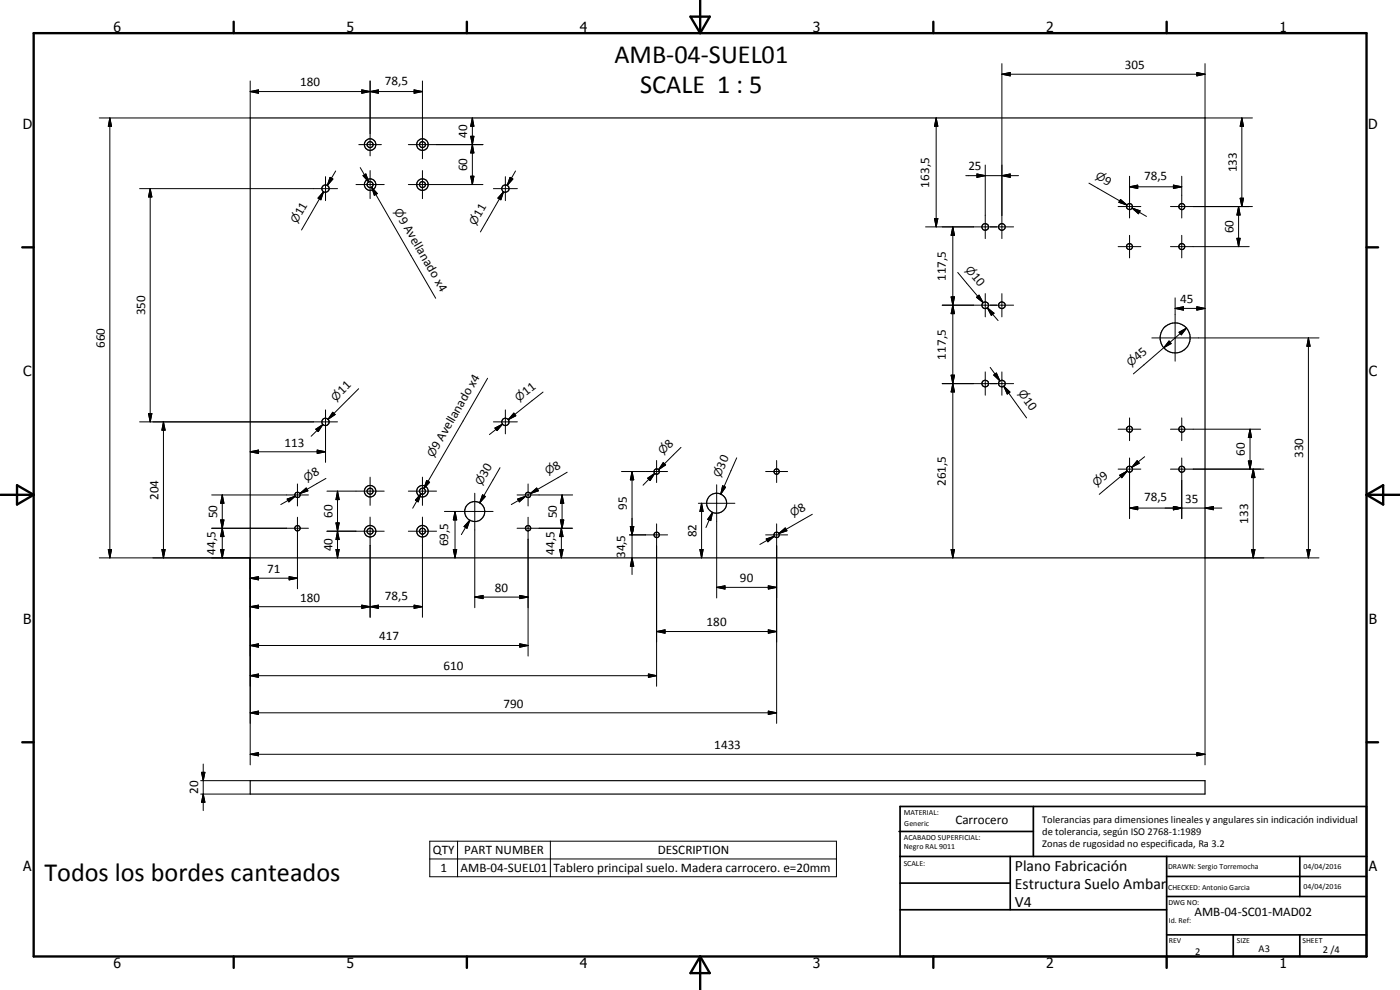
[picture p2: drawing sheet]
<svg xmlns="http://www.w3.org/2000/svg" width="420mm" height="297mm" viewBox="0 0 420 297" stroke-linecap="round" stroke-linejoin="round" font-family="sans-serif">
<g fill="none" stroke="#000" stroke-width=".35">
<path d="M75.1 35.4h286.5v132h-286.5zM75.1 234.2h286.5v4.1h-286.5z"/>
<circle cx="97.7" cy="56.6" r="1.09"/>
<circle cx="111.1" cy="43.4" r="1.74"/>
<circle cx="111.1" cy="55.4" r=".92"/>
<circle cx="111.1" cy="55.4" r="1.72"/>
<circle cx="111.1" cy="43.4" r=".9"/>
<circle cx="126.8" cy="55.4" r=".89"/>
<circle cx="126.8" cy="43.4" r=".91"/>
<circle cx="126.8" cy="43.4" r="1.72"/>
<circle cx="126.8" cy="55.4" r="1.72"/>
<circle cx="151.7" cy="56.6" r="1.1"/>
<circle cx="295.7" cy="68.1" r="1.01"/>
<circle cx="300.7" cy="68.1" r="1"/>
<circle cx="339" cy="74" r=".89"/>
<circle cx="339" cy="62" r=".89"/>
<circle cx="354.7" cy="74" r=".9"/>
<circle cx="354.7" cy="62" r=".9"/>
<circle cx="295.7" cy="91.6" r="1"/>
<circle cx="300.7" cy="91.6" r="1"/>
<circle cx="295.7" cy="115.1" r="1.01"/>
<circle cx="300.7" cy="115.1" r="1"/>
<circle cx="352.7" cy="101.4" r="4.5"/>
<circle cx="97.7" cy="126.6" r="1.1"/>
<circle cx="151.7" cy="126.6" r="1.1"/>
<circle cx="339" cy="128.8" r=".89"/>
<circle cx="354.7" cy="128.8" r=".9"/>
<circle cx="89.3" cy="148.5" r=".81"/>
<circle cx="89.3" cy="158.5" r=".81"/>
<circle cx="111.1" cy="147.4" r="1.72"/>
<circle cx="111.1" cy="159.4" r=".9"/>
<circle cx="111.1" cy="147.4" r=".89"/>
<circle cx="111.1" cy="159.4" r="1.74"/>
<circle cx="126.8" cy="159.4" r=".9"/>
<circle cx="126.8" cy="147.4" r=".91"/>
<circle cx="126.8" cy="159.4" r="1.73"/>
<circle cx="126.8" cy="147.4" r="1.72"/>
<circle cx="142.5" cy="153.5" r="3"/>
<circle cx="158.5" cy="158.5" r=".8"/>
<circle cx="158.5" cy="148.5" r=".8"/>
<circle cx="197.1" cy="141.5" r=".81"/>
<circle cx="215.1" cy="151" r="3"/>
<circle cx="233.1" cy="141.5" r=".8"/>
<circle cx="339" cy="140.8" r=".9"/>
<circle cx="354.7" cy="140.8" r=".9"/>
<circle cx="197.1" cy="160.5" r=".81"/>
<circle cx="233.1" cy="160.5" r=".81"/>
</g>
<g fill="none" stroke="#000" stroke-width=".71">
<path d="M10.1 9.9h400v277.1h-400zM70.1 6.5v3.4M140.1 6.5v3.4M207.2 5h5.8l-2.9 4.9zM210.1 0v9.9M280.1 6.5v3.4M350.1 6.5v3.4M6.7 74.2h3.4M410.1 74.2h3.5M.1 148.5h10M5.1 145.6l5 2.9-5 2.9zM410.1 148.5h10"/>
<path d="M410.1 148.5l5-2.9v5.8zM6.7 222.7h3.4M410.1 222.7h3.5M70.1 287v3.4M140.1 287v3.4M210.1 287v10M210.1 287l2.9 5h-5.8zM280.1 287v3.4M350.1 287v3.4"/>
</g>
<g fill="none" stroke="#000" stroke-width=".51">
<path d="M269.8 249.5h40.3M270.1 242h140v45h-140zM270.1 257h140M303.2 257v16M310.1 242v15M350.1 257v30M390.1 257v12M270.1 265h33.1M270.1 273h80M350.1 269h60M350.1 263h60M350.1 280.5h60"/>
<path d="M370.1 280.5v6.5M390.1 280.5v6.5"/>
</g>
<g fill="none" stroke="#000" stroke-width=".3">
<path d="M300.7 19.1v52.5M361.6 19.1v16.3h14.3M33 35.4l.5 2.5h-1zM33 35.4v132M75.1 27.5l2.5-.5v1zM75.1 24.3v11.1h-45.3M75.1 27.5h51.7M108.6 27l2.5 .5-2.5 .5zM108.6 27v1l5-1v1zM111.1 27.5l2.5-.5v1zM111.1 24.3v22.5M124.3 27l2.5 .5-2.5 .5z"/>
<path d="M126.8 24.3v23.3M141.8 35.4l.4 2.5h-.9zM141.8 35.4v20M281 35.4l.5 2.5h-1.1zM281 35.4v32.7M300.7 22.3l2.5-.5v1zM300.7 22.3h60.9M359.2 21.8l2.4 .5-2.4 .5zM372.7 35.4l.5 2.5h-1zM372.7 35.4v26.6M41.9 56.6h59.4M45.1 56.6l.5 2.5h-1z"/>
<path d="M45.1 56.6v70M97.1 57.5l-.8 2.4-.8-.5zM97.1 57.5l-1.2 2.2M97.1 57.5l-6.6 11.5M97.7 53v7.2M99 53.2l.9 .5-1.7 1.9zM100.7 51.3l-2.5 4.3M106.8 55.4h8.5M107.7 43.4h6.8M108.1 50.3l2.5 4.3M109 52.7l.8-.5 .8 2.4zM111.1 51.2v8.4"/>
<path d="M111.5 56.2l1.7 1.9-.9 .5zM111.5 56.2l1.3 2.1M111.5 56.2l19.3 33.3M122.5 55.4h22.4M122.5 43.4h22.4M126.8 51.2v8.4M141.3 52.9h.9l-.4 2.5zM141.3 40.9h.9l-.4 2.5zM141.8 43.4l.4 2.5h-.9zM148.1 56.6h7.2M151.1 57.5l-.8 2.4-.9-.5zM151.1 57.5l-1.2 2.2"/>
<path d="M151.1 57.5l-6.9 12.1M151.7 53v7.2M153.1 53.2l.8 .5-1.7 1.9zM154.7 51.3l-2.5 4.3M289.8 52.7h15.9M293.2 52.2l2.5 .5-2.5 .5zM295.7 49.5v22.1M300.7 52.7l2.5-.5v1zM326.8 54.9l11.4 6.6M336.3 59.9l1.9 1.6-2.4-.8zM339 56l2.4-.5v1.1zM339 52.9v12.5"/>
<path d="M339 56h15.7M352.2 55.5l2.5 .5-2.5 .6zM354.7 52.9v12.5M372.2 59.5h1l-.5 2.5zM277.8 68.1h26.4M280.4 65.6h1.1l-.5 2.5zM286 68.1l.5 2.5h-1.1zM286 68.1v99.3M335.6 74h6.8M335.6 62h6.8M336 60.3l2.2 1.2M339 70.6v6.8"/>
<path d="M339.8 62.4l2.4 .8-.5 .9zM339.8 62.4l4.3 2.5M351.3 74h23.6M351.3 62h24.6M354.7 70.6v6.8M371.2 71.5h1l-.5 2.5zM371.7 62l.5 2.5h-1zM371.7 62v12M282.8 91.6h21.4M285.4 89.1h1.1l-.5 2.5zM285.4 89.1l1.1 5h-1.1l1.1-5zM286 91.6l.5 2.5h-1.1z"/>
<path d="M287.4 81.7l7.7 9.1M293.1 89.2l.7-.6 1.3 2.2zM295.7 88.1v7M296.3 92.4l2 1.6-.8 .6zM296.3 92.4l3.2 3.8M300.7 88.1v7M352.7 92.5l2.5-.5v1zM352.7 89.4v19M352.7 92.5h8.9M353.9 99.7l2.2-1.2-1.6 2zM356.1 98.5l-16 13.7M359.2 92l2.4 .5-2.4 .5z"/>
<path d="M107.6 116.6l-9.1 9.2M146.3 113.5l-19.1 33.1M163 117.6l-10.4 8.3M282.8 115.1h21.4M285.4 112.6h1.1l-.5 2.5zM285.4 112.6h1.1l-1.1 5h1.1zM286 115.1l.5 2.5h-1.1zM295.7 111.6v7M297.2 110.2l2.9 4.1M298.2 112.5l.8-.6 1.1 2.4zM300.7 111.6v7M301.3 115.9l1.8 1.7-.8 .6z"/>
<path d="M301.3 115.9l1.4 2M301.3 115.9l6.8 9.5M345.7 101.4h50.1M350.8 102.3l.7 .8-2.2 1.2zM392.7 101.4l.5 2.5h-1zM392.7 101.4v66M41.9 126.6h59.4M44.6 124.1h1l-.5 2.5zM49.1 126.6l.5 2.5h-1zM49.1 126.6v40.8M75.1 135.6l2.5-.6v1.1zM75.1 135.6h22.6"/>
<path d="M94.8 128.8l2.1-1.4-1.4 2.1zM95.2 135l2.5 .6-2.5 .5zM96.9 127.4l-3.5 3.5M97.7 123v15.7M99.9 123.7l.7 .7-2.1 1.4zM148.1 126.6h7.2M148.5 128.4l2.3-1.1-1.6 1.9zM150.8 127.3l-3.9 3.1M151.7 123v7.2M154.2 124l.6 .8-2.2 1.1zM154.5 124.3l-1.9 1.6M197.1 138.2v6.6"/>
<path d="M199 138.8l.8 .7-2.2 1.4zM204.4 134.2l-6.8 6.7M221.1 137.4l-4.8 10.9M233.1 138.2v6.6M335.6 128.8h6.8M339 125.4v6.8M339 137.4v18.2M341.3 138.2l.6 .8-2.2 1.2zM343.5 137l-3.8 3.2M351.3 128.8h27M354.7 125.4v6.8M354.7 137.4v18.2"/>
<path d="M374.6 138.3h1l-.5 2.5zM375.1 128.8l.5 2.5h-1zM375.1 128.8v12M63.5 158.5h29.1M63.5 148.5h29.1M66.2 156h1l-.5 2.5zM66.2 156l1 5h-1l1-5zM66.7 158.5l.5 2.5h-1zM66.7 148.5l.5 2.5h-1zM66.7 148.5v18.9M86.2 149.7l2.4-.8-1.9 1.7zM88.6 148.9l-4.3 2.5"/>
<path d="M89.3 145.2v6.6M89.3 155.2v21.5M90 148.1l1.9-1.7 .5 .9zM92.1 146.9l-2.1 1.2M97.8 143.6l-7.8 4.5M98.1 159.4h17.2M98.1 147.4h17.2M100.8 156.9h1l-.5 2.5zM101.3 159.4l.5 2.5h-1zM101.3 147.4l.5 2.5h-1zM101.3 147.4v20M111.1 143.2v8.4"/>
<path d="M111.1 155.2v30M122.5 159.4h8.5M122.5 147.4h8.5M126.3 148.2l-.8 2.4-.8-.5zM126.3 148.2l-2.4 4.3M126.8 143.2v8.4M126.8 155.2v30M128 144.2l.9 .5-1.7 1.9zM128.5 144.4l-1.3 2.2M133.4 153.5h14.6M136.6 153.5l.5 2.5h-1.1zM136.6 153.5v13.9"/>
<path d="M141 156.1l-.8 2.4-.9-.5zM141 156.1l-2.5 4.3M142.5 148v34.3M144.8 148.5l.9 .5-1.7 1.9zM145.2 148.7l-1.2 2.2M150.1 140.3l-6.1 10.6M155.2 158.5h16.7M155.2 148.5h16.7M155.4 149.7l2.4-.8-1.9 1.7zM157.8 148.9l-4.4 2.5M158.5 145.2v6.6M158.5 155.2v41.6"/>
<path d="M159.2 148.1l1.9-1.7 .5 .9zM161.3 146.9l-2.1 1.2M168.2 156h1l-.5 2.5zM168.5 158.5l.5 2.5h-1zM168.5 158.5v8.9M168.7 148.5l.5 2.5h-1zM168.7 148.5v10M170.2 141.7l-11 6.4M186.5 141.5h13.9M189.2 158h1l-.5 2.5zM189.7 141.5l.5 2.5h-1zM189.7 141.5v30.9"/>
<path d="M194.4 143.5l2.1-1.5-1.4 2.2zM196.5 142l-3.5 3.6M197.1 157.2v48.7M209.6 151h10.9M210.6 151l.4 2.5h-1zM210.6 151v16.4M213.9 153.7l-.6 2.5-.9-.4zM213.9 153.7l-2 4.6M215.1 145.5v33.9M216.9 145.8l.9 .4-1.5 2.1zM217.3 146l-1 2.3M229.8 141.5h6.6"/>
<path d="M233.1 157.2v59.8M235.9 158.8l-2.1 1.3M243.8 154.3l-10 5.8M335.6 140.8h6.8M336 142.6l2.3-1.2-1.6 1.9zM338.3 141.4l-1.9 1.6M338.3 141.4l-8.4 6.9M339 152.4l2.4-.4v1zM339 152.4h27.7M351.3 140.8h28M352.2 152l2.5 .4-2.5 .6zM361.6 152.4l2.6-.4v1z"/>
<path d="M376.1 140.8l.5 2.5h-1zM376.1 140.8v26.6M29.8 167.4h45.3v62.1M32.5 164.9h1l-.5 2.5zM48.6 164.9h1l-.5 2.5zM66.2 164.9h1l-.5 2.5zM75.1 173.5l2.5-.5v1zM75.1 173.5h14.2M86.8 173l2.5 .5-2.5 .5zM100.8 164.9h1l-.5 2.5zM136 164.9h1.1l-.5 2.5zM142.5 179.2l2.5-.6v1z"/>
<path d="M142.5 179.2h16M156 178.6l2.5 .6-2.5 .4zM168 164.9h1l-.5 2.5zM188.9 160.5h11.5M189.7 167.4l.5 2.5h-1zM210 164.9h1l-.4 2.5zM215.1 176.2l2.5-.4v.9zM215.1 176.2h18M229.8 160.5h6.6M229.9 161.7l2.5-.8-1.9 1.7zM230.6 175.8l2.5 .4-2.5 .5zM232.4 160.9l-4.4 2.5"/>
<path d="M233.8 160.1l1.9-1.7 .5 .9zM285.4 164.9h1.1l-.5 2.5zM375.6 164.9h1l-.5 2.5zM392.2 164.9h1l-.5 2.5zM395.8 167.4h-34.2v62.1M75.1 182l2.5-.4v.9zM75.1 193.7l2.5-.5v1zM75.1 182h51.7M75.1 193.7h83.4M108.6 181.6l2.5 .4-2.5 .5zM111.1 182l2.5-.4v.9zM124.3 181.6l2.5 .4-2.5 .5z"/>
<path d="M156 193.2l2.5 .5-2.5 .5zM197.1 189.5l2.5-.5v1zM197.1 189.5h36M230.6 189l2.5 .5-2.5 .5zM75.1 202.7l2.5-.5v1zM75.1 213.9l2.5-.5v1zM75.1 202.7h122M75.1 213.9h158M194.6 202.2l2.5 .5-2.5 .5zM230.6 213.4l2.5 .5-2.5 .5zM60.2 234.2h14.9M60.2 238.3h14.9"/>
<path d="M60.5 231.7h1l-.5 2.5zM61 238.3l.5 2.4h-1zM61 229.2v14M75.1 226.3l2.5-.5v1zM75.1 226.3h286.5M359.2 225.8l2.4 .5-2.4 .5zM129 252.4h122v10.7h-122zM129 257.7h122M137.3 252.4v10.7M165.2 252.4v10.7"/>
</g>
<g fill="#000">
<path d="M33 35.4l.5 2.5h-1zM75.1 27.5l2.5-.5v1zM108.6 27l2.5 .5-2.5 .5zM111.1 27.5l2.5-.5v1zM124.3 27l2.5 .5-2.5 .5zM141.8 35.4l.4 2.5h-.9zM281 35.4l.5 2.5h-1.1zM300.7 22.3l2.5-.5v1zM359.2 21.8l2.4 .5-2.4 .5zM372.7 35.4l.5 2.5h-1zM45.1 56.6l.5 2.5h-1zM97.1 57.5l-.8 2.4-.8-.5z"/>
<path d="M99 53.2l.9 .5-1.7 1.9zM109 52.7l.8-.5 .8 2.4zM111.5 56.2l1.7 1.9-.9 .5zM141.3 52.9h.9l-.4 2.5zM141.3 40.9h.9l-.4 2.5zM141.8 43.4l.4 2.5h-.9zM151.1 57.5l-.8 2.4-.9-.5zM153.1 53.2l.8 .5-1.7 1.9zM293.2 52.2l2.5 .5-2.5 .5zM300.7 52.7l2.5-.5v1zM339 56l2.4-.5v1.1zM352.2 55.5l2.5 .5-2.5 .6z"/>
<path d="M372.2 59.5h1l-.5 2.5zM280.4 65.6h1.1l-.5 2.5zM286 68.1l.5 2.5h-1.1zM336.3 59.9l1.9 1.6-2.4-.8zM339.8 62.4l2.4 .8-.5 .9zM371.2 71.5h1l-.5 2.5zM371.7 62l.5 2.5h-1zM285.4 89.1h1.1l-.5 2.5zM286 91.6l.5 2.5h-1.1zM293.1 89.2l.7-.6 1.3 2.2zM296.3 92.4l2 1.6-.8 .6zM352.7 92.5l2.5-.5v1z"/>
<path d="M359.2 92l2.4 .5-2.4 .5zM285.4 112.6h1.1l-.5 2.5zM286 115.1l.5 2.5h-1.1zM298.2 112.5l.8-.6 1.1 2.4zM301.3 115.9l1.8 1.7-.8 .6zM350.8 102.3l.7 .8-2.2 1.2zM353.9 99.7l2.2-1.2-1.6 2zM392.7 101.4l.5 2.5h-1zM44.6 124.1h1l-.5 2.5zM49.1 126.6l.5 2.5h-1zM75.1 135.6l2.5-.6v1.1zM95.2 135l2.5 .6-2.5 .5z"/>
<path d="M94.8 128.8l2.1-1.4-1.4 2.1zM99.9 123.7l.7 .7-2.1 1.4zM148.5 128.4l2.3-1.1-1.6 1.9zM154.2 124l.6 .8-2.2 1.1zM199 138.8l.8 .7-2.2 1.4zM341.3 138.2l.6 .8-2.2 1.2zM374.6 138.3h1l-.5 2.5zM375.1 128.8l.5 2.5h-1zM66.2 156h1l-.5 2.5zM66.7 148.5l.5 2.5h-1zM86.2 149.7l2.4-.8-1.9 1.7zM90 148.1l1.9-1.7 .5 .9z"/>
<path d="M100.8 156.9h1l-.5 2.5zM101.3 147.4l.5 2.5h-1zM126.3 148.2l-.8 2.4-.8-.5zM128 144.2l.9 .5-1.7 1.9zM136.6 153.5l.5 2.5h-1.1zM141 156.1l-.8 2.4-.9-.5zM144.8 148.5l.9 .5-1.7 1.9zM155.4 149.7l2.4-.8-1.9 1.7zM159.2 148.1l1.9-1.7 .5 .9zM168.2 156h1l-.5 2.5zM168.7 148.5l.5 2.5h-1zM189.2 158h1l-.5 2.5z"/>
<path d="M189.7 141.5l.5 2.5h-1zM194.4 143.5l2.1-1.5-1.4 2.2zM210.6 151l.4 2.5h-1zM213.9 153.7l-.6 2.5-.9-.4zM216.9 145.8l.9 .4-1.5 2.1zM233.8 160.1l1.9-1.7 .5 .9zM336 142.6l2.3-1.2-1.6 1.9zM339 152.4l2.4-.4v1zM352.2 152l2.5 .4-2.5 .6zM361.6 152.4l2.6-.4v1zM376.1 140.8l.5 2.5h-1zM32.5 164.9h1l-.5 2.5z"/>
<path d="M48.6 164.9h1l-.5 2.5zM66.2 164.9h1l-.5 2.5zM66.7 158.5l.5 2.5h-1zM75.1 173.5l2.5-.5v1zM86.8 173l2.5 .5-2.5 .5zM100.8 164.9h1l-.5 2.5zM101.3 159.4l.5 2.5h-1zM136 164.9h1.1l-.5 2.5zM142.5 179.2l2.5-.6v1zM156 178.6l2.5 .6-2.5 .4zM168 164.9h1l-.5 2.5zM168.5 158.5l.5 2.5h-1z"/>
<path d="M189.7 167.4l.5 2.5h-1zM210 164.9h1l-.4 2.5zM215.1 176.2l2.5-.4v.9zM229.9 161.7l2.5-.8-1.9 1.7zM230.6 175.8l2.5 .4-2.5 .5zM285.4 164.9h1.1l-.5 2.5zM375.6 164.9h1l-.5 2.5zM392.2 164.9h1l-.5 2.5zM75.1 182l2.5-.4v.9zM75.1 193.7l2.5-.5v1zM108.6 181.6l2.5 .4-2.5 .5zM111.1 182l2.5-.4v.9z"/>
<path d="M124.3 181.6l2.5 .4-2.5 .5zM156 193.2l2.5 .5-2.5 .5zM197.1 189.5l2.5-.5v1zM230.6 189l2.5 .5-2.5 .5zM75.1 202.7l2.5-.5v1zM75.1 213.9l2.5-.5v1zM194.6 202.2l2.5 .5-2.5 .5zM230.6 213.4l2.5 .5-2.5 .5zM60.5 231.7h1l-.5 2.5zM75.1 226.3l2.5-.5v1zM359.2 225.8l2.4 .5-2.4 .5zM61 238.3l.5 2.4h-1z"/>
</g>
<g font-size="7.9">
<text x="184.4" y="18.8">AMB-04-SUEL01</text>
<text x="192.1" y="27.8">SCALE 1 : 5</text>
<text x="13.3" y="264.3">Todos los bordes canteados</text>
</g>
<g font-size="4.7">
<text x="304.6" y="261.2">Plano Fabricación</text>
<text x="304.6" y="266.6">Estructura Suelo Ambar</text>
<text x="304.6" y="272">V4</text>
</g>
<g font-size="4.2">
<text x="34" y="9.6">6</text>
<text x="104" y="9.6">5</text>
<text x="174" y="9.6">4</text>
<text x="244" y="9.6">3</text>
<text x="314" y="9.6">2</text>
<text x="384" y="9.6">1</text>
<text x="6.8" y="38.7">D</text>
<text x="410.6" y="38.7">D</text>
<text x="7" y="112.9">C</text>
<text x="410.8" y="112.9">C</text>
<text x="7" y="187.1">B</text>
<text x="410.8" y="187.1">B</text>
<text x="7" y="261.4">A</text>
<text x="410.8" y="261.4">A</text>
<text x="34" y="290.4">6</text>
<text x="104" y="290.4">5</text>
<text x="174" y="290.4">4</text>
<text x="244" y="290.4">3</text>
<text x="314" y="290.4">2</text>
<text x="384" y="290.4">1</text>
</g>
<g font-size="3.9">
<text x="337.6" y="20.7">305</text>
<text x="90.1" y="26">180</text>
<text x="115.5" y="25.4">78,5</text>
<text x="140.2" y="41.4" transform="rotate(-90 140.2 41.4)">40</text>
<text x="140.2" y="51.4" transform="rotate(-90 140.2 51.4)">60</text>
<text x="290.6" y="51.1">25</text>
<text x="371.2" y="51.7" transform="rotate(-90 371.2 51.7)">133</text>
<text x="278.9" y="56.3" transform="rotate(-90 278.9 56.3)">163,5</text>
<text x="331" y="54.9" transform="rotate(30 331 54.9)">9</text>
<text x="343.4" y="54">78,5</text>
<text x="90.5" y="64.9" transform="rotate(-60 90.5 64.9)">11</text>
<text x="119.6" y="65.9" transform="rotate(60 119.6 65.9)">9 Avel anado x4</text>
<text x="144.1" y="65.4" transform="rotate(-60 144.1 65.4)">11</text>
<text x="370.2" y="70" transform="rotate(-90 370.2 70)">60</text>
<text x="291.4" y="83.1" transform="rotate(50 291.4 83.1)">10</text>
<text x="283.9" y="84.4" transform="rotate(-90 283.9 84.4)">117,5</text>
<text x="43.5" y="94.6" transform="rotate(-90 43.5 94.6)">350</text>
<text x="354.2" y="91">45</text>
<text x="31.4" y="104.4" transform="rotate(-90 31.4 104.4)">660</text>
<text x="283.9" y="107.9" transform="rotate(-90 283.9 107.9)">117,5</text>
<text x="341.4" y="108.2" transform="rotate(-41 341.4 108.2)">45</text>
<text x="102.8" y="118.5" transform="rotate(-45 102.8 118.5)">11</text>
<text x="157.9" y="119" transform="rotate(-38 157.9 119)">11</text>
<text x="307.1" y="120.3" transform="rotate(54 307.1 120.3)">10</text>
<text x="85.4" y="134">113</text>
<text x="131.5" y="135" transform="rotate(-60 131.5 135)">9 Avel anado x4</text>
<text x="200.9" y="134.7" transform="rotate(-45 200.9 134.7)">8</text>
<text x="373.6" y="136.8" transform="rotate(-90 373.6 136.8)">60</text>
<text x="391.1" y="137.4" transform="rotate(-90 391.1 137.4)">330</text>
<text x="94.4" y="143.1" transform="rotate(-30 94.4 143.1)">8</text>
<text x="145.9" y="143.4" transform="rotate(-60 145.9 143.4)">30</text>
<text x="166.8" y="141.3" transform="rotate(-30 166.8 141.3)">8</text>
<text x="217.2" y="140.9" transform="rotate(-66 217.2 140.9)">30</text>
<text x="47.5" y="150" transform="rotate(-90 47.5 150)">204</text>
<text x="283.9" y="145.8" transform="rotate(-90 283.9 145.8)">261,5</text>
<text x="331.2" y="144.4" transform="rotate(-40 331.2 144.4)">9</text>
<text x="65.2" y="155.5" transform="rotate(-90 65.2 155.5)">50</text>
<text x="99.8" y="155.4" transform="rotate(-90 99.8 155.4)">60</text>
<text x="167.2" y="155.5" transform="rotate(-90 167.2 155.5)">50</text>
<text x="188.2" y="153" transform="rotate(-90 188.2 153)">95</text>
<text x="240.3" y="153.8" transform="rotate(-30 240.3 153.8)">8</text>
<text x="343.4" y="150.4">78,5</text>
<text x="355.7" y="150.9">35</text>
<text x="209" y="161.2" transform="rotate(-90 209 161.2)">82</text>
<text x="374.6" y="157.1" transform="rotate(-90 374.6 157.1)">133</text>
<text x="64.7" y="166.4" transform="rotate(-90 64.7 166.4)">44,5</text>
<text x="99.8" y="165.4" transform="rotate(-90 99.8 165.4)">40</text>
<text x="134.5" y="164" transform="rotate(-90 134.5 164)">69,5</text>
<text x="166.4" y="166.4" transform="rotate(-90 166.4 166.4)">44,5</text>
<text x="187.7" y="167.4" transform="rotate(-90 187.7 167.4)">34,5</text>
<text x="80.2" y="172">71</text>
<text x="148.5" y="177.6">80</text>
<text x="222.1" y="174.7">90</text>
<text x="90.1" y="180.5">180</text>
<text x="115.5" y="180">78,5</text>
<text x="212.1" y="188">180</text>
<text x="113.8" y="192.2">417</text>
<text x="133.1" y="201.2">610</text>
<text x="151.1" y="212.3">790</text>
<text x="214.4" y="224.7">1433</text>
<text x="59.4" y="238.3" transform="rotate(-90 59.4 238.3)">20</text>
<text x="286.7" y="247.3">Carrocero</text>
<text x="129.9" y="256.3">QTY</text>
<text x="139.3" y="256.3">PART NUMBER</text>
<text x="197.4" y="256.3">DESCRIPTION</text>
<text x="132.2" y="261.7">1</text>
<text x="138.2" y="261.7">AMB-04-SUEL01</text>
<text x="166.1" y="261.7">Tablero principal suelo. Madera carrocero. e=20mm</text>
<text x="358.5" y="275">AMB-04-SC01-MAD02</text>
</g>
<g font-size="3.3">
<text x="328.5" y="53.5" transform="rotate(30 328.5 53.5)">n</text>
<text x="118.2" y="63.5" transform="rotate(60 118.2 63.5)">n</text>
<text x="89.1" y="67.3" transform="rotate(-60 89.1 67.3)">n</text>
<text x="142.7" y="67.9" transform="rotate(-60 142.7 67.9)">n</text>
<text x="289.6" y="81" transform="rotate(50 289.6 81)">n</text>
<text x="339.3" y="110.1" transform="rotate(-41 339.3 110.1)">n</text>
<text x="305.4" y="118" transform="rotate(54 305.4 118)">n</text>
<text x="100.8" y="120.5" transform="rotate(-45 100.8 120.5)">n</text>
<text x="155.7" y="120.7" transform="rotate(-38 155.7 120.7)">n</text>
<text x="130.1" y="137.5" transform="rotate(-60 130.1 137.5)">n</text>
<text x="199" y="136.7" transform="rotate(-45 199 136.7)">n</text>
<text x="164.4" y="142.7" transform="rotate(-30 164.4 142.7)">n</text>
<text x="216.1" y="143.4" transform="rotate(-66 216.1 143.4)">n</text>
<text x="92" y="144.5" transform="rotate(-30 92 144.5)">n</text>
<text x="144.5" y="145.8" transform="rotate(-60 144.5 145.8)">n</text>
<text x="329.1" y="146.2" transform="rotate(-40 329.1 146.2)">n</text>
<text x="237.9" y="155.2" transform="rotate(-30 237.9 155.2)">n</text>
</g>
<g font-size="3.1">
<text x="312.7" y="246.8">Tolerancias para dimensiones lineales y angulares sin indicación individual</text>
<text x="312.7" y="250.4">de tolerancia, según ISO 2768-1:1989</text>
<text x="312.7" y="254">Zonas de rugosidad no especificada, Ra 3.2</text>
<text x="358.7" y="286.5">2</text>
<text x="377.7" y="285.6">A3</text>
<text x="397" y="285.9">2 /4</text>
</g>
<g font-size="2.4">
<text x="271.2" y="244.4">MATERIAL:</text>
<text x="271.3" y="252">ACABADO SUPERFICIAL:</text>
<text x="271.4" y="247.9">Generic</text>
<text x="271.3" y="254.6">Negro RAL 9011</text>
<text x="271.2" y="259.7">SCALE:</text>
<text x="350.6" y="260.8">DRAWN: Sergio Torremocha</text>
<text x="391.2" y="260.6">04/04/2016</text>
<text x="350.6" y="267">CHECKED: Antonio Garcia</text>
<text x="391.2" y="266.7">04/04/2016</text>
<text x="350.6" y="271.4">DWG NO:</text>
<text x="350.8" y="276.9">Id. Ref:</text>
<text x="350.8" y="282.8">REV</text>
<text x="371.2" y="282.9">SIZE</text>
<text x="390.9" y="282.9">SHEET</text>
</g>
</svg>
